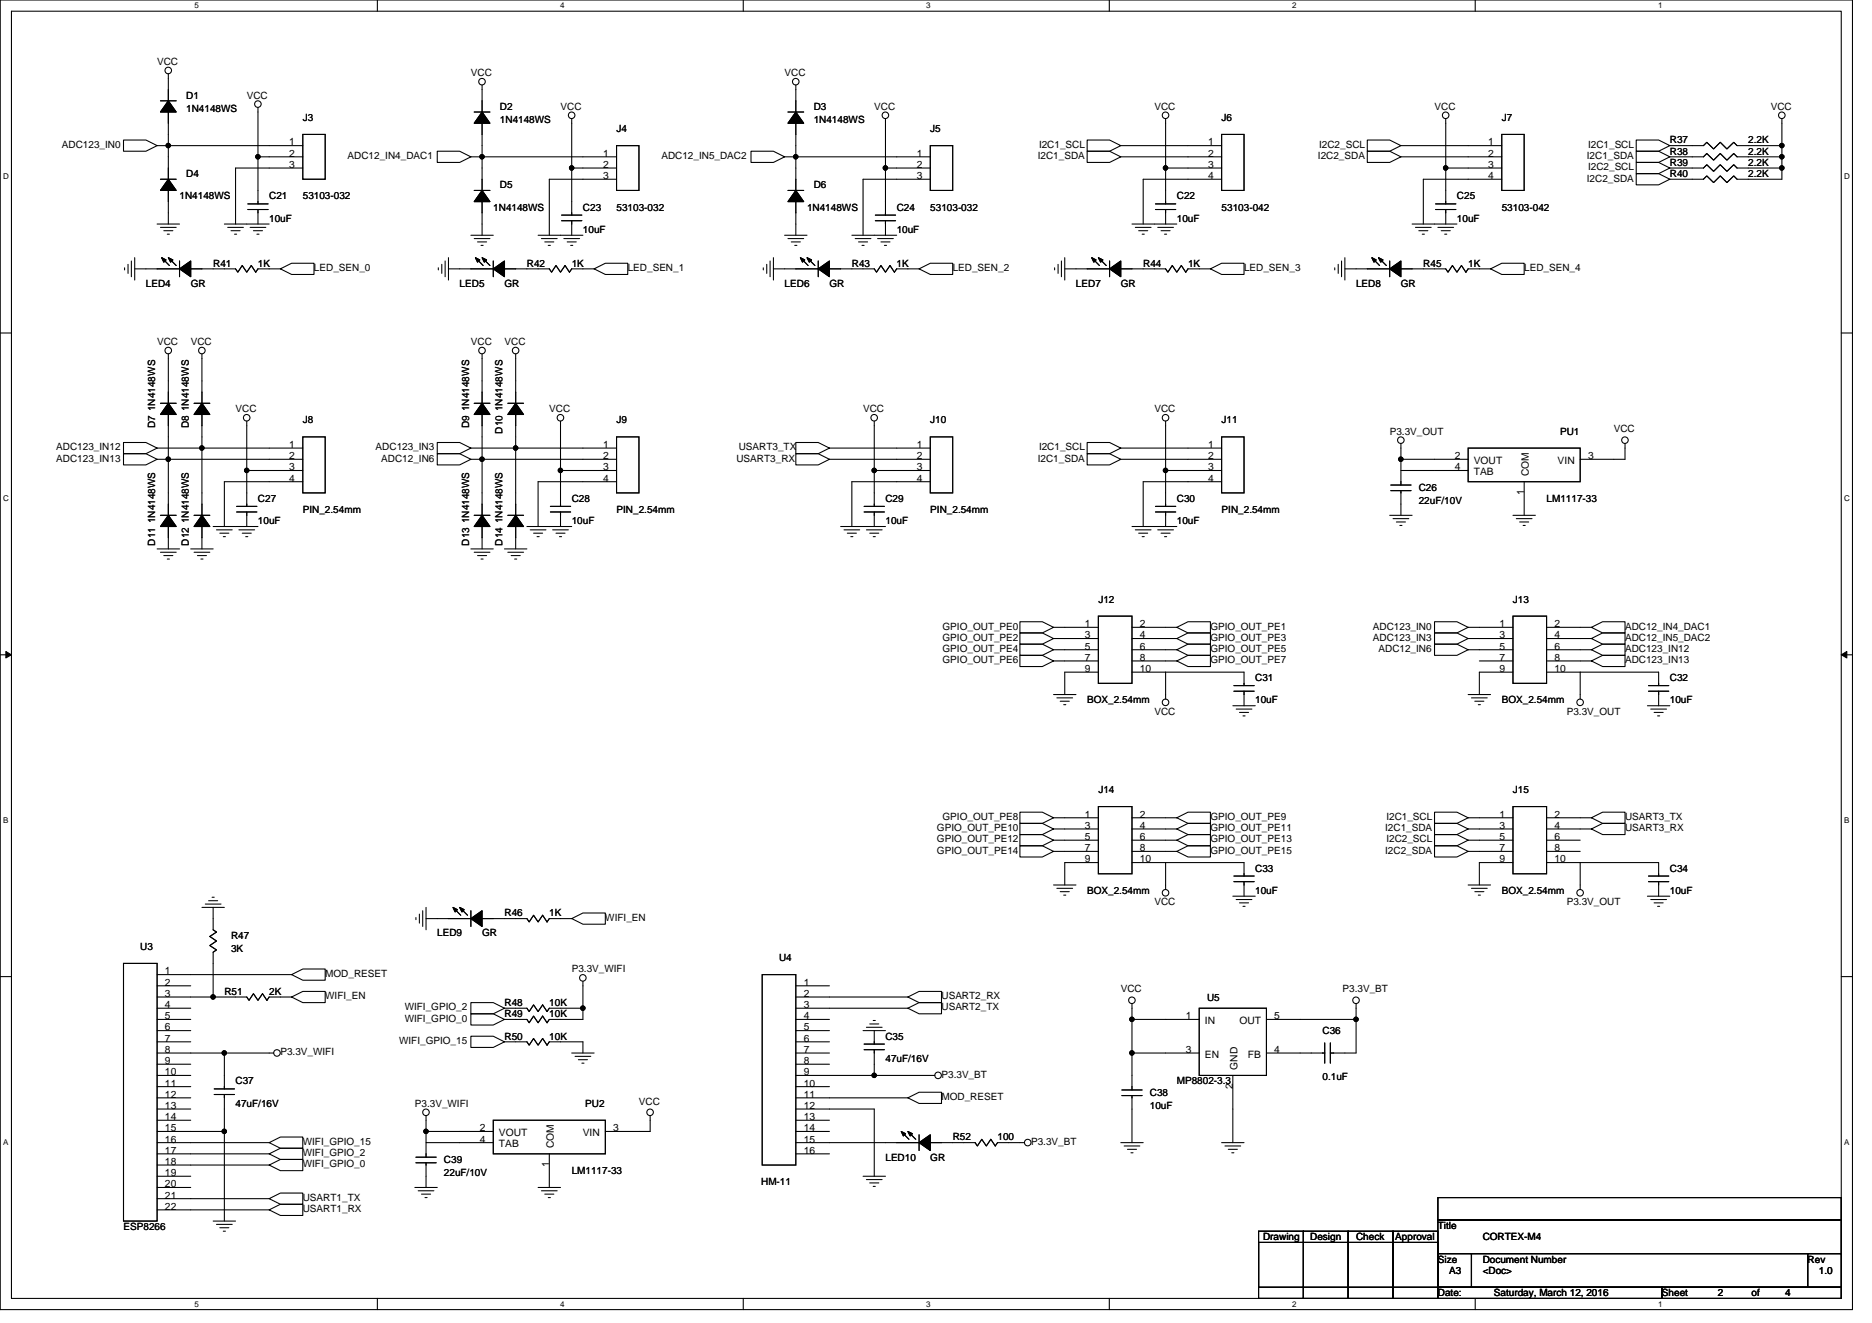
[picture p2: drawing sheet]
<svg xmlns="http://www.w3.org/2000/svg" width="297mm" height="210mm" viewBox="0 0 297 210" stroke-linecap="round" stroke-linejoin="round" font-family="sans-serif">
<path d="M0 0h293.9v207.9h-293.9zM1.8 1.8h290.4v204.3h-290.4z" fill="none" stroke="#000" stroke-width=".17"/>
<g fill="#fff">
<path d="M30.8 .2h.7v1.4h-.7z"/>
<path d="M30.8 206.3h.7v1.4h-.7z"/>
</g>
<path d="M59.9 0v1.8M59.9 206.1v1.8" fill="none" stroke="#000" stroke-width=".17"/>
<g fill="#fff">
<path d="M88.9 .2h.7v1.4h-.7z"/>
<path d="M88.9 206.3h.7v1.4h-.7z"/>
</g>
<path d="M117.9 0v1.8M117.9 206.1v1.8" fill="none" stroke="#000" stroke-width=".17"/>
<g fill="#fff">
<path d="M147 .2h.7v1.4h-.7z"/>
<path d="M147 206.3h.7v1.4h-.7z"/>
</g>
<path d="M176 0v1.8M176 206.1v1.8" fill="none" stroke="#000" stroke-width=".17"/>
<g fill="#fff">
<path d="M205 .2h.7v1.4h-.7z"/>
<path d="M205 206.3h.7v1.4h-.7z"/>
</g>
<path d="M234.1 0v1.8M234.1 206.1v1.8" fill="none" stroke="#000" stroke-width=".17"/>
<g fill="#fff">
<path d="M263.1 .2h.7v1.4h-.7z"/>
<path d="M263.1 206.3h.7v1.4h-.7z"/>
<path d="M.5 27.3h.9v1.4h-.9z"/>
<path d="M292.6 27.3h.9v1.4h-.9z"/>
<path d="M.5 78.4h.9v1.4h-.9z"/>
<path d="M292.6 78.4h.9v1.4h-.9z"/>
</g>
<path d="M0 52.9h1.8M292.2 52.9h1.7" fill="none" stroke="#000" stroke-width=".17"/>
<g fill="#fff">
<path d="M.5 129.5h.8v1.4h-.8z"/>
<path d="M292.6 129.5h.9v1.4h-.9z"/>
</g>
<path d="M0 103.9h1.8M292.2 103.9h1.7" fill="none" stroke="#000" stroke-width=".17"/>
<path d="M.9 103.4l.9 .5-.9 .5zM292.2 103.9l.8-.5v1z" fill="#000" stroke="#000" stroke-width=".16"/>
<g fill="#fff">
<path d="M.5 180.5h.8v1.4h-.8z"/>
<path d="M292.6 180.5h.9v1.4h-.9z"/>
</g>
<g fill="none" stroke="#000" stroke-width=".17">
<path d="M25.5 16h2.5M26.7 11.7v4.3M26.7 17.8v5.3M40.9 17.1v7.8M75.2 17.8h2.5M76.5 19.6v5.3M76.5 13.5v4.3M90.7 18.8v7.9h7.1M125 17.8h2.5M126.3 13.5v4.3M126.3 19.6v5.3M140.5 18.8v7.9"/>
<path d="M185 18.8v7.9M229.4 18.8v7.9M282.7 18.8v4.3M19.6 22.2h3.6l1.7 .9-1.7 .9h-3.6zM24.9 23.1h1.8M24.9 35.6h3.6M25.5 28.4h2.5M25.5 36.1h2.5M26 36.6h1.4M26.5 37.2h.4M26.7 23.1h21.3M26.7 23.1v5.3"/>
<path d="M26.7 30.2v5.4M35.6 35.6h7.1M36.1 36.1h2.5M36.7 36.6h1.4M37.2 37.2h.3M39.3 33.3h3.2M39.3 32.4h3.2M39.7 36.1h2.5M40.2 36.6h1.5M40.8 37.2h.3M40.9 24.9h7.1M40.9 24.9v7.5"/>
<path d="M40.9 33.3v2.3M48 21.3h3.6v7.1h-3.6zM48 26.7h-10.6v8.9M69.4 24h3.5l1.8 .9-1.8 .9h-3.5zM74.7 37.3h3.6M74.7 24.9h1.8M75.2 37.9h2.5M75.2 30.2h2.5M75.8 38.4h1.4M76.3 38.9h.4M76.5 32v5.3M76.5 24.9v5.3"/>
<path d="M85.4 37.3h7.1M85.9 37.9h2.5M86.4 38.4h1.5M87 38.9h.3M89.1 35h3.2M89.1 34.1h3.2M89.5 37.9h2.5M90 38.4h1.4M90.5 38.9h.4M90.7 26.7v7.4M90.7 35v2.3M97.8 23.1h3.6v7.1h-3.6z"/>
<path d="M97.8 24.9h-21.3M97.8 28.4h-10.6v8.9M119.2 24h3.5l1.8 .9-1.8 .9h-3.5zM124.5 37.3h3.6M124.5 24.9h1.8M125 37.9h2.5M125 30.2h2.5M125.6 38.4h1.4M126.1 38.9h.3M126.3 24.9h21.3M126.3 24.9v5.3M126.3 32v5.3"/>
<path d="M135.2 37.3h7.1M135.7 37.9h2.5M136.2 38.4h1.5M136.8 38.9h.3M138.9 35h3.2M138.9 34.1h3.2M139.3 37.9h2.4M139.8 38.4h1.4M140.3 38.9h.4M140.5 26.7v7.4M140.5 35v2.3M140.5 26.7h7.1"/>
<path d="M147.6 23.1h3.6v7.1h-3.6zM147.6 28.4h-10.7v8.9M172.5 22.2h3.6l1.7 .9-1.7 .9h-3.6zM172.5 24h3.6l1.7 .9-1.7 .9h-3.6zM177.8 23.1h16M177.8 24.9h16M179.6 35.6h7.1M180.1 36.1h2.5M180.7 36.6h1.4M181.2 37.2h.4M183.3 33.3h3.3M183.3 32.4h3.3"/>
<path d="M183.7 36.1h2.5M184.2 36.6h1.5M184.8 37.2h.3M185 26.7v5.7M185 33.3v2.3M193.8 21.3h3.6v8.9h-3.6zM193.8 28.4h-12.4v7.2M193.8 26.7h-8.8M217 24h3.5l1.8 .9-1.8 .9h-3.5zM217 22.2h3.5l1.8 .9-1.8 .9h-3.5zM222.3 23.1h16M222.3 24.9h16"/>
<path d="M224.1 35.6h7.1M224.6 36.1h2.5M225.1 36.6h1.5M225.7 37.2h.3M227.8 33.3h3.2M227.8 32.4h3.2M228.2 36.1h2.4M228.7 36.6h1.4M229.2 37.2h.4M229.4 26.7v5.7M229.4 26.7h8.9M229.4 33.3v2.3"/>
<path d="M238.3 21.3h3.5v8.9h-3.5zM238.3 28.4h-12.5v7.2M259.6 22.2h3.6l1.8 .9-1.8 .9h-3.6zM259.6 24h3.6l1.8 .9-1.8 .9h-3.6zM259.6 27.6h3.6l1.8 .8-1.8 .9h-3.6zM259.6 25.8h3.6l1.8 .9-1.8 .9h-3.6zM265 23.1h5.3l.5-.5 1.1 1 1.1-1 1 1 1.1-1 .5 .5h7.1M265 24.9h5.3l.5-.5 1.1 1 1.1-1 1 1 1.1-1 .5 .5h7.1M282.7 24.9v1.8M282.7 26.7h-7.1l-.5-.6-1.1 1.1-1-1.1-1.1 1.1-1.1-1.1-.5 .6h-5.3M282.7 26.7v1.7h-7.1l-.5-.5-1.1 1.1-1-1.1-1.1 1.1-1.1-1.1-.5 .5h-5.3M282.7 23.1v1.8"/>
<path d="M19.8 42.5v.3M20.3 42v1.4M20.8 41.4v2.5M21.4 40.9v3.6M21.4 42.7h7.1M25.8 41.1l1.1 1M26.7 56.2v7.8M26.9 41.1l1.1 1M28.5 41.4v2.5M32 56.2v7.8M44.5 42.7l1.8-.9h3.5v1.8h-3.5zM44.5 42.7h-3.6l-.3 .5-.7-1.1-.7 1.1-.8-1.1-.7 1.1-.3-.5h-7.1"/>
<path d="M69.6 42.5v.3M70.1 42v1.4M70.6 41.4v2.5M71.2 40.9v3.6M71.2 42.7h7.1M75.6 41.1l1.1 1M76.5 56.2v7.8M76.7 41.1l1 1M78.3 41.4v2.5M81.8 56.2v7.8M94.3 42.7l1.8-.9h3.5v1.8h-3.5zM94.3 42.7h-3.6l-.3 .5-.7-1.1-.8 1.1-.7-1.1-.7 1.1-.3-.5h-7.2"/>
<path d="M121.1 42.5v.3M121.7 42v1.4M122.2 41.4v2.5M122.7 40.9v3.6M127.2 41.1l1 1M128.2 41.1l1.1 1M129.8 42.7h-7.1M129.8 41.4v2.5M131.6 42.7h7.1l.4 .5 .7-1.1 .7 1.1 .7-1.1 .7 1.1 .4-.5h3.5M145.8 42.7l1.8-.9h3.6v1.8h-3.6zM167.3 42.5v.3M167.9 42v1.4"/>
<path d="M168.4 41.4v2.5M168.9 40.9v3.6M168.9 42.7h7.2M173.4 41.1l1.1 1M174.5 41.1l1 1M176.1 41.4v2.5M192.1 42.7l1.7-.9h3.6v1.8h-3.6zM192.1 42.7h-3.6l-.4 .5-.7-1.1-.7 1.1-.7-1.1-.7 1.1-.3-.5h-7.2M211.8 42.5v.3M212.3 42v1.4M212.9 41.4v2.5M213.4 40.9v3.5"/>
<path d="M213.4 42.7h7.1M217.8 41.1l1.1 1M218.9 41.1l1.1 1M220.5 41.4v2.5M236.5 42.7h-3.5l-.4 .5-.7-1.1-.7 1.1-.7-1.1-.7 1.1-.4-.5h-7.1M236.5 42.7l1.8-.9h3.5v1.8h-3.5zM19.6 70.2h3.6l1.7 .9-1.7 .9h-3.6zM19.6 72h3.6l1.7 .9-1.7 .9h-3.6zM24.9 72.9h1.8v8.9M24.9 71.1h7.1v10.7M25.5 64h2.5M26.7 65.8v7.1h21.3"/>
<path d="M30.8 64h2.5M32 65.8v5.3h16M39.2 66.8v7.9M39.2 74.7h8.8M39.2 74.7v5.7M48 69.3h3.6v8.9h-3.6zM48 76.5h-12.4v7.1M69.4 70.2h3.5l1.8 .9-1.8 .9h-3.5zM69.4 72h3.5l1.8 .9-1.8 .9h-3.5zM74.7 71.1h7.1M74.7 72.9h1.8v8.9M75.2 64h2.5"/>
<path d="M76.5 65.8v7.1h21.3M80.6 64h2.5M81.8 71.1v10.7M81.8 65.8v5.3M81.8 71.1h16M88.9 66.8v7.9M88.9 74.7v5.7M97.8 69.3h3.6v8.9h-3.6zM97.8 76.5h-12.4v7.1M97.8 74.7h-8.9M126.3 72h3.5l1.8 .9-1.8 .9h-3.5zM126.3 70.2h3.5l1.8 .9-1.8 .9h-3.5z"/>
<path d="M131.6 71.1h16M131.6 72.9h16M138.7 66.8v7.9M138.7 74.7v5.7M147.6 69.3h3.6v8.9h-3.6zM147.6 76.5h-12.4v7.1M147.6 74.7h-8.9M172.5 70.2h3.6l1.7 .9-1.7 .9h-3.6zM172.5 72h3.6l1.7 .9-1.7 .9h-3.6zM177.8 72.9h16M177.8 71.1h16M185 66.8v7.9"/>
<path d="M185 74.7v5.7M193.8 69.3h3.6v8.9h-3.6zM193.8 76.5h-12.4v7.1M193.8 74.7h-8.8M220.7 77h3.2M220.7 77.9h3.2M222.3 72.9v1.8h10.7M222.3 70.4v2.5M222.3 74.7v2.3M222.3 77.9v3.9M233 71.1h17.7v5.4h-17.7zM233 72.9h-10.7"/>
<path d="M241.8 76.5v5.3M257.8 70.4v2.5h-7.1M24.9 87.1h3.6M25.5 81.8h2.5M25.5 87.7h2.5M26 88.2h1.4M26.5 88.7h.4M26.7 83.6v3.5M30.3 87.1h3.5M30.8 81.8h2.5M30.8 87.7h2.5M31.3 88.2h1.5"/>
<path d="M31.9 88.7h.3M32 83.6v3.5M33.8 83.6h7.1M34.4 84.1h2.4M34.9 84.6h1.4M35.4 85.2h.4M37.5 81.3h3.3M37.5 80.4h3.3M37.9 84.1h2.5M38.4 84.6h1.5M39 85.2h.3M39.2 81.3v2.3"/>
<path d="M74.7 87.1h3.6M75.2 81.8h2.5M75.2 87.7h2.5M75.8 88.2h1.4M76.3 88.7h.4M76.5 83.6v3.5M80 87.1h3.6M80.6 81.8h2.5M80.6 87.7h2.5M81.1 88.2h1.4M81.7 88.7h.3M81.8 83.6v3.5"/>
<path d="M83.6 83.6h7.1M84.1 84.1h2.5M84.7 84.6h1.4M85.2 85.2h.4M87.3 81.3h3.2M87.3 80.4h3.2M87.7 84.1h2.5M88.2 84.6h1.5M88.8 85.2h.3M88.9 81.3v2.3M133.4 83.6h7.1M133.9 84.1h2.5"/>
<path d="M134.4 84.6h1.5M135 85.2h.3M137.1 81.3h3.2M137.1 80.4h3.2M137.5 84.1h2.5M138 84.6h1.4M138.6 85.2h.3M138.7 81.3v2.3M161.8 98.7h3.6l1.8 .9-1.8 .9h-3.6zM174.3 97.8h5.3v10.7h-5.3zM174.3 99.6h-7.1M179.6 83.6h7.1"/>
<path d="M179.6 99.6h7.1M180.1 84.1h2.5M180.7 84.6h1.4M181.2 85.2h.4M183.3 81.3h3.3M183.3 80.4h3.3M183.7 84.1h2.5M184.2 84.6h1.5M184.8 85.2h.3M185 81.3v2.3M186.7 99.6l1.8-.9h3.6v1.8h-3.6zM220.5 81.8h3.6"/>
<path d="M221 82.3h2.5M221.6 82.8h1.4M222.1 83.4h.4M227.6 98.7h3.6l1.8 .9-1.8 .9h-3.6zM240.1 97.8h5.3v10.7h-5.3zM240.1 99.6h-7.1M240.1 81.8h3.5M240.6 82.3h2.5M241.1 82.8h1.5M241.7 83.4h.3M245.4 99.6h7.1M252.5 99.6l1.8-.9h3.5v1.8h-3.5z"/>
<path d="M161.8 100.5h3.6l1.8 .8-1.8 .9h-3.6zM161.8 102.2h3.6l1.8 .9-1.8 .9h-3.6zM161.8 104h3.6l1.8 .9-1.8 .9h-3.6zM167.2 110.2h3.5M167.7 110.8h2.5M168.2 111.3h1.5M168.8 111.8h.3M174.3 106.7h-5.4v3.5M174.3 101.3h-7.1M174.3 103.1h-7.1M174.3 104.9h-7.1M179.6 101.3h7.1"/>
<path d="M179.6 103.1h7.1M179.6 104.9h7.1M179.6 106.7h5.4M185 106.7v4.3M185 106.7h12.4v2.1M186.7 101.3l1.8-.8h3.6v1.7h-3.6zM186.7 103.1l1.8-.9h3.6v1.8h-3.6zM186.7 104.9l1.8-.9h3.6v1.8h-3.6zM195.6 112h3.6M195.8 109.7h3.2M195.8 108.8h3.2M196.1 112.5h2.5"/>
<path d="M196.7 113.1h1.4M197.2 113.6h.4M197.4 109.7v2.3M227.6 100.5h3.6l1.8 .8-1.8 .9h-3.6zM227.6 102.2h3.6l1.8 .9-1.8 .9h-3.6zM233 110.2h3.5M233.5 110.8h2.5M234 111.3h1.5M234.6 111.8h.3M234.7 104.9h5.4M240.1 103.1h-7.1M240.1 106.7h-5.4v3.5"/>
<path d="M240.1 101.3h-7.1M245.4 101.3h7.1M245.4 103.1h7.1M245.4 104.9h7.1M245.4 106.7h5.3M250.7 106.7v4.3M250.7 106.7h12.5v2.1M252.5 103.1l1.8-.9h3.5v1.8h-3.5zM252.5 104.9l1.8-.9h3.5v1.8h-3.5zM252.5 101.3l1.8-.8h3.5v1.7h-3.5zM261.4 112h3.6M261.6 109.7h3.2"/>
<path d="M261.6 108.8h3.2M261.9 112.5h2.5M262.5 113.1h1.4M263 113.6h.4M263.2 109.7v2.3M161.8 128.9h3.6l1.8 .9-1.8 .9h-3.6zM161.8 130.7h3.6l1.8 .9-1.8 .9h-3.6zM161.8 132.5h3.6l1.8 .8-1.8 .9h-3.6zM161.8 134.2h3.6l1.8 .9-1.8 .9h-3.6zM174.3 128h5.3v10.7h-5.3zM174.3 133.3l-7.1 .1M174.3 135.1h-7.1"/>
<path d="M174.3 136.9h-5.4v3.6M174.3 129.8h-7.1M174.3 131.6h-7.1M179.6 129.8h7.1M179.6 131.6h7.1M179.6 133.3l7.1 .1M179.6 135.1h7.1M179.6 136.9h5.4M185 136.9v4.3M185 136.9h12.4v2.1M186.7 135.1l1.8-.9h3.6v1.8h-3.6zM186.7 129.8l1.8-.9h3.6v1.8h-3.6z"/>
<path d="M186.7 131.6l1.8-.9h3.6v1.8h-3.6zM186.7 133.3l1.8-.8h3.6v1.7h-3.6zM195.8 139.9h3.2M195.8 139h3.2M197.4 139.9v2.3M227.6 134.2h3.6l1.8 .9-1.8 .9h-3.6zM227.6 132.5h3.6l1.8 .8-1.8 .9h-3.6zM227.6 128.9h3.6l1.8 .9-1.8 .9h-3.6zM227.6 130.7h3.6l1.8 .9-1.8 .9h-3.6zM240.1 128h5.3v10.7h-5.3zM240.1 133.3l-7.1 .1M240.1 135.1h-7.1"/>
<path d="M240.1 136.9h-5.4v3.6M240.1 129.8h-7.1M240.1 131.6h-7.1M245.4 129.8h7.1M245.4 131.6h7.1M245.4 133.3h5.3M245.4 135.1h5.3M245.4 136.9h5.3M250.7 136.9v4.3M250.7 136.9h12.5v2.1M252.5 131.6l1.8-.9h3.5v1.8h-3.5zM252.5 129.8l1.8-.9h3.5v1.8h-3.5z"/>
<path d="M261.6 139.9h3.2M261.6 139h3.2M263.2 139.9v2.3M0 155h1.8M19.6 152.9h5.3v40.9h-5.3zM24.9 154.7h21.4M24.9 158.2h8.9M24.9 156.5h5.4M32 144h3.6M32.6 143.5h2.5M33.1 143h1.4M33.7 142.4h.3"/>
<path d="M33.8 144v3.6l.6 .3-1.1 .7 1.1 .8-1.1 .7 1.1 .7-.6 .3v7.1M33.8 158.2h5.4l.3 .6 .7-1.1 .7 1.1 .8-1.1 .7 1.1 .3-.6h3.6M46.3 154.7l1.7-.9h3.6v1.8h-3.6zM46.3 158.2l1.7-.8h3.6v1.7h-3.6zM66 145.6v.4M66.5 145.1v1.4M67.1 144.5v2.5M67.6 145.8h7.1M67.6 144v3.6M72 144.2l1.1 1.1M73.1 144.2l1.1 1.1M74.7 159.1h3.6l1.7 .9-1.7 .9h-3.6z"/>
<path d="M74.7 144.5v2.5M76.5 145.8h7.1l.4 .5 .7-1 .7 1 .7-1 .7 1 .4-.5h3.5M90.7 145.8l1.8-.9h3.6v1.8h-3.6zM92.5 155.7v4.3M120.9 154.7h5.4v30.2h-5.4zM126.3 156.5h5.3M144.1 158.2h-17.8M144.1 158.2l1.7-.8h3.6v1.7h-3.6zM167.2 140.5h3.5M167.7 141h2.5M168.2 141.5h1.5M168.8 142.1h.3"/>
<path d="M179.6 159.3v2.5M195.6 142.2h3.6M196.1 142.8h2.5M196.7 143.3h1.4M197.2 143.8h.4M215.2 159.3v2.5M233 140.5h3.5M233.5 141h2.5M234 141.5h1.5M234.6 142.1h.3M261.4 142.2h3.6M261.9 142.8h2.5"/>
<path d="M262.5 143.3h1.4M263 143.8h.4M292.2 155h1.7M24.9 179.6h10.7M24.9 167.1h10.7v5.7M24.9 160h5.4M24.9 161.8h5.4M24.9 163.6h5.4M24.9 165.4h5.4M24.9 168.9h5.4M24.9 170.7h5.4M24.9 172.5h5.4"/>
<path d="M24.9 174.2h5.4M24.9 176h5.4M24.9 177.8h5.4M34 173.7h3.2M34 172.8h3.2M35.6 179.6v14.2M35.6 173.7v5.9M43.4 167.1h-7.8M67.6 179.6h10.7M67.6 179.6v1.8h10.7M67.6 177.1v2.5M74.7 164.5h3.6l1.7 .9-1.7 .8h-3.6z"/>
<path d="M74.7 160.9h3.6l1.7 .9-1.7 .9h-3.6zM78.3 177.8h17.8v5.3h-17.8zM80 160h3.6l.4 .5 .7-1 .7 1 .7-1 .7 1 .4-.5h5.3M80 165.4h3.6l.4 .5 .7-1.1 .7 1.1 .7-1.1 .7 1.1 .4-.5h5.3v1.7M90.7 167.1h3.6M91.2 167.7h2.5M91.8 168.2h1.4M92.3 168.7h.4M92.5 160v1.8h-5.3l-.4 .5-.7-1-.7 1-.7-1-.7 1-.4-.5h-3.6M103.2 177.1v2.5h-7.1M126.3 176h12.4v10.7M126.3 170.7h12.4"/>
<path d="M126.3 179.6h5.3M126.3 161.8h5.3M126.3 163.6h5.3M126.3 165.4h5.3M126.3 167.1h5.3M126.3 168.9h5.3M126.3 172.5h5.3M126.3 177.8h5.3M136.9 163.6h3.6M137.1 166.6h3.2M137.1 165.7h3.2M137.5 163h2.5"/>
<path d="M138 162.5h1.4M138.6 162h.3M138.7 166.6v4.1M138.7 163.6v2.1M138.7 170.7h9.6M143.2 179.7l1 1.1M144.1 174.2h-17.8M144.1 160h-17.8M144.1 160l1.7-.9h3.6v1.8h-3.6zM144.1 174.2l1.7-.8h3.6v1.7h-3.6zM144.2 179.7l1.1 1.1M178 173h3.2"/>
<path d="M178 173.9h3.2M179.6 161.8h10.7M179.6 167.1h10.7M179.6 173.9v7.5M179.6 167.1v5.9M179.6 161.8v5.3M190.3 160h10.7v10.7h-10.7zM195.6 170.7v10.7M201 161.8h14.2M201 167.1h9.2M210.2 165.5v3.2M211.1 165.5v3.2"/>
<path d="M215.2 161.8v5.3h-4.1M24.9 190.2h17.8M24.9 192h17.8M24.9 181.4h17.8M24.9 183.1h17.8M24.9 184.9h17.8M24.9 186.7h5.4M24.9 188.5h5.4M33.8 193.8h3.6M34.4 194.3h2.4M34.9 194.9h1.4M35.4 195.4h.4"/>
<path d="M42.7 190.2l1.8-.8h3.5v1.7h-3.5zM42.7 192l1.8-.9h3.5v1.8h-3.5zM42.7 181.4l1.8-.9h3.5v1.7h-3.5zM42.7 183.1l1.8-.9h3.5v1.8h-3.5zM42.7 184.9l1.8-.9h3.5v1.8h-3.5zM65.8 188.5h3.6M66 183.7h3.2M66 184.6h3.2M66.4 189h2.5M66.9 189.5h1.4M67.4 190.1h.4M67.6 184.6v3.9"/>
<path d="M67.6 181.4v2.3M85.4 188.5h3.5M85.9 189h2.5M86.4 189.5h1.5M87 190.1h.3M87.2 183.1v5.4M126.3 183.1h5.3M136.9 186.7h3.6M137.5 187.2h2.5M138 187.7h1.4M138.6 188.3h.3M145.8 181.4h-19.5"/>
<path d="M145.8 180.1v2.5M147.6 181.4h7.1l.4 .5 .7-1.1 .7 1.1 .7-1.1 .7 1.1 .4-.5h4.3M177.8 181.4h3.6M178.4 181.9h2.5M178.9 182.4h1.4M179.4 183h.4M193.8 181.4h3.6M194.4 181.9h2.5M194.9 182.4h1.4M195.4 183h.4M199.7 195.4h7.1v10.7h-7.1zM199.7 197.2h28.5v7.1h-28.5z"/>
<path d="M206.8 195.4h7.1v10.7h-7.1zM213.9 195.4h7.1v10.7h-7.1zM221 195.4h7.2v10.7h-7.2zM228.2 190.1h64v3.5h-64zM228.2 193.6h64v5.4h-64zM228.2 199h5.3v5.3h-5.3zM233.5 199h53.3v5.3h-53.3zM286.8 199h5.4v5.3h-5.4zM228.2 204.3h35.5v1.8h-35.5zM263.7 204.3h28.5v1.8h-28.5z"/>
<circle cx="26.7" cy="11.2" r=".52"/>
<circle cx="40.9" cy="16.5" r=".52"/>
<circle cx="76.5" cy="13" r=".52"/>
<circle cx="90.7" cy="18.3" r=".52"/>
<circle cx="126.3" cy="13" r=".52"/>
<circle cx="140.5" cy="18.3" r=".52"/>
<circle cx="184.9" cy="18.3" r=".52"/>
<circle cx="229.4" cy="18.3" r=".52"/>
<circle cx="282.7" cy="18.3" r=".52"/>
<circle cx="26.7" cy="55.6" r=".52"/>
<circle cx="32" cy="55.6" r=".52"/>
<circle cx="76.5" cy="55.6" r=".52"/>
<circle cx="81.8" cy="55.6" r=".52"/>
<circle cx="39.1" cy="66.3" r=".52"/>
<circle cx="88.9" cy="66.3" r=".52"/>
<circle cx="138.7" cy="66.3" r=".52"/>
<circle cx="184.9" cy="66.3" r=".52"/>
<circle cx="222.3" cy="69.9" r=".52"/>
<circle cx="257.8" cy="69.9" r=".52"/>
<circle cx="184.9" cy="111.5" r=".52"/>
<circle cx="250.7" cy="111.5" r=".52"/>
<circle cx="92.5" cy="155.2" r=".52"/>
<circle cx="179.6" cy="158.8" r=".52"/>
<circle cx="184.9" cy="141.7" r=".52"/>
<circle cx="215.2" cy="158.8" r=".52"/>
<circle cx="250.7" cy="141.7" r=".52"/>
<circle cx="43.9" cy="167.1" r=".52"/>
<circle cx="67.6" cy="176.5" r=".52"/>
<circle cx="103.1" cy="176.5" r=".52"/>
<circle cx="148.8" cy="170.7" r=".52"/>
<circle cx="163.1" cy="181.3" r=".52"/>
</g>
<g fill="#000" stroke="#000" stroke-width=".17">
<path d="M26.7 16l1.3 1.8h-2.5z" fill-rule="evenodd"/>
<path d="M26.7 16l1.3 1.8h-2.5z" fill-rule="evenodd"/>
<path d="M76.5 17.8l1.2 1.8h-2.5z" fill-rule="evenodd"/>
<path d="M76.5 17.8l1.2 1.8h-2.5z" fill-rule="evenodd"/>
<path d="M126.3 17.8l1.2 1.8h-2.5z" fill-rule="evenodd"/>
<path d="M126.3 17.8l1.2 1.8h-2.5z" fill-rule="evenodd"/>
<path d="M26.7 28.4l1.3 1.8h-2.5z" fill-rule="evenodd"/>
<path d="M26.7 28.4l1.3 1.8h-2.5z" fill-rule="evenodd"/>
<path d="M76.5 30.2l1.2 1.8h-2.5z" fill-rule="evenodd"/>
<path d="M76.5 30.2l1.2 1.8h-2.5z" fill-rule="evenodd"/>
<path d="M126.3 30.2l1.2 1.8h-2.5z" fill-rule="evenodd"/>
<path d="M126.3 30.2l1.2 1.8h-2.5z" fill-rule="evenodd"/>
<path d="M25.7 40.9l.6 .4-.3 .3z" fill-rule="evenodd"/>
<path d="M25.7 40.9l.6 .4-.3 .3z" fill-rule="evenodd"/>
<path d="M26.7 40.9l.7 .4-.3 .3z" fill-rule="evenodd"/>
<path d="M26.7 40.9l.7 .4-.3 .3z" fill-rule="evenodd"/>
<path d="M28.5 42.7l1.8-1.3v2.5z" fill-rule="evenodd"/>
<path d="M28.5 42.7l1.8-1.3v2.5z" fill-rule="evenodd"/>
<path d="M75.4 40.9l.7 .4-.3 .3z" fill-rule="evenodd"/>
<path d="M75.4 40.9l.7 .4-.3 .3z" fill-rule="evenodd"/>
<path d="M76.5 40.9l.7 .4-.3 .3z" fill-rule="evenodd"/>
<path d="M76.5 40.9l.7 .4-.3 .3z" fill-rule="evenodd"/>
<path d="M78.3 42.7l1.7-1.3v2.5z" fill-rule="evenodd"/>
<path d="M78.3 42.7l1.7-1.3v2.5z" fill-rule="evenodd"/>
<path d="M127 40.9l.7 .4-.4 .3z" fill-rule="evenodd"/>
<path d="M127 40.9l.7 .4-.4 .3z" fill-rule="evenodd"/>
<path d="M128.1 40.9l.7 .4-.4 .3z" fill-rule="evenodd"/>
<path d="M128.1 40.9l.7 .4-.4 .3z" fill-rule="evenodd"/>
<path d="M129.8 42.7l1.8-1.3v2.5z" fill-rule="evenodd"/>
<path d="M129.8 42.7l1.8-1.3v2.5z" fill-rule="evenodd"/>
<path d="M173.2 40.9l.7 .4-.3 .3z" fill-rule="evenodd"/>
<path d="M173.2 40.9l.7 .4-.3 .3z" fill-rule="evenodd"/>
<path d="M174.3 40.9l.7 .4-.4 .3z" fill-rule="evenodd"/>
<path d="M174.3 40.9l.7 .4-.4 .3z" fill-rule="evenodd"/>
<path d="M176.1 42.7l1.7-1.3v2.5z" fill-rule="evenodd"/>
<path d="M176.1 42.7l1.7-1.3v2.5z" fill-rule="evenodd"/>
<path d="M217.7 40.9l.7 .4-.4 .3z" fill-rule="evenodd"/>
<path d="M217.7 40.9l.7 .4-.4 .3z" fill-rule="evenodd"/>
<path d="M218.7 40.9l.8 .4-.4 .3z" fill-rule="evenodd"/>
<path d="M218.7 40.9l.8 .4-.4 .3z" fill-rule="evenodd"/>
<path d="M220.5 42.7l1.8-1.3v2.5z" fill-rule="evenodd"/>
<path d="M220.5 42.7l1.8-1.3v2.5z" fill-rule="evenodd"/>
<path d="M26.7 64l1.3 1.8h-2.5z" fill-rule="evenodd"/>
<path d="M26.7 64l1.3 1.8h-2.5z" fill-rule="evenodd"/>
<path d="M32 64l1.3 1.8h-2.5z" fill-rule="evenodd"/>
<path d="M32 64l1.3 1.8h-2.5z" fill-rule="evenodd"/>
<path d="M76.5 64l1.2 1.8h-2.5z" fill-rule="evenodd"/>
<path d="M76.5 64l1.2 1.8h-2.5z" fill-rule="evenodd"/>
<path d="M81.8 64l1.3 1.8h-2.5z" fill-rule="evenodd"/>
<path d="M81.8 64l1.3 1.8h-2.5z" fill-rule="evenodd"/>
<path d="M26.7 81.8l1.3 1.8h-2.5z" fill-rule="evenodd"/>
<path d="M26.7 81.8l1.3 1.8h-2.5z" fill-rule="evenodd"/>
<path d="M32 81.8l1.3 1.8h-2.5z" fill-rule="evenodd"/>
<path d="M32 81.8l1.3 1.8h-2.5z" fill-rule="evenodd"/>
<path d="M76.5 81.8l1.2 1.8h-2.5z" fill-rule="evenodd"/>
<path d="M76.5 81.8l1.2 1.8h-2.5z" fill-rule="evenodd"/>
<path d="M81.8 81.8l1.3 1.8h-2.5z" fill-rule="evenodd"/>
<path d="M81.8 81.8l1.3 1.8h-2.5z" fill-rule="evenodd"/>
<path d="M71.9 144l.7 .4-.4 .3z" fill-rule="evenodd"/>
<path d="M71.9 144l.7 .4-.4 .3z" fill-rule="evenodd"/>
<path d="M72.9 144l.8 .4-.4 .3z" fill-rule="evenodd"/>
<path d="M72.9 144l.8 .4-.4 .3z" fill-rule="evenodd"/>
<path d="M74.7 145.8l1.8-1.3v2.5z" fill-rule="evenodd"/>
<path d="M74.7 145.8l1.8-1.3v2.5z" fill-rule="evenodd"/>
<path d="M143 179.6l.7 .3-.4 .4z" fill-rule="evenodd"/>
<path d="M143 179.6l.7 .3-.4 .4z" fill-rule="evenodd"/>
<path d="M144.1 179.6l.7 .3-.4 .4z" fill-rule="evenodd"/>
<path d="M144.1 179.6l.7 .3-.4 .4z" fill-rule="evenodd"/>
<path d="M145.8 181.4l1.8-1.3v2.5z" fill-rule="evenodd"/>
<path d="M145.8 181.4l1.8-1.3v2.5z" fill-rule="evenodd"/>
<circle cx="26.7" cy="23.1" r=".35"/>
<circle cx="40.9" cy="24.9" r=".35"/>
<circle cx="76.5" cy="24.9" r=".35"/>
<circle cx="90.7" cy="26.7" r=".35"/>
<circle cx="126.3" cy="24.9" r=".35"/>
<circle cx="140.5" cy="26.7" r=".35"/>
<circle cx="184.9" cy="26.7" r=".35"/>
<circle cx="229.4" cy="26.7" r=".35"/>
<circle cx="282.7" cy="24.9" r=".35"/>
<circle cx="282.7" cy="26.7" r=".35"/>
<circle cx="282.7" cy="23.1" r=".35"/>
<circle cx="26.7" cy="72.9" r=".35"/>
<circle cx="32" cy="71.1" r=".35"/>
<circle cx="39.1" cy="74.7" r=".35"/>
<circle cx="76.5" cy="72.9" r=".35"/>
<circle cx="81.8" cy="71.1" r=".35"/>
<circle cx="88.9" cy="74.7" r=".35"/>
<circle cx="138.7" cy="74.7" r=".35"/>
<circle cx="184.9" cy="74.7" r=".35"/>
<circle cx="222.3" cy="72.9" r=".35"/>
<circle cx="33.8" cy="158.2" r=".35"/>
<circle cx="35.6" cy="179.6" r=".35"/>
<circle cx="35.6" cy="167.1" r=".35"/>
<circle cx="67.6" cy="179.6" r=".35"/>
<circle cx="92.5" cy="160" r=".35"/>
<circle cx="138.7" cy="170.7" r=".35"/>
<circle cx="179.6" cy="161.8" r=".35"/>
<circle cx="179.6" cy="167.1" r=".35"/>
<circle cx="215.2" cy="161.8" r=".35"/>
</g>
<g font-size="1.6">
<text x="24.9" y="10.3">VCC</text>
<text x="29.5" y="15.6">D1</text>
<text x="29.5" y="17.8">1N4148WS</text>
<text x="39.2" y="15.6">VCC</text>
<text x="74.7" y="12.1">VCC</text>
<text x="79.3" y="17.4">D2</text>
<text x="88.9" y="17.4">VCC</text>
<text x="124.5" y="12.1">VCC</text>
<text x="129.1" y="17.4">D3</text>
<text x="138.7" y="17.4">VCC</text>
<text x="183.2" y="17.4">VCC</text>
<text x="227.6" y="17.4">VCC</text>
<text x="281" y="17.4">VCC</text>
<text x="9.8" y="23.5">ADC123_IN0</text>
<text x="45.9" y="23.1">1</text>
<text x="48" y="19.2">J3</text>
<text x="79.3" y="19.6">1N4148WS</text>
<text x="97.8" y="21">J4</text>
<text x="129.1" y="19.6">1N4148WS</text>
<text x="147.6" y="21">J5</text>
<text x="164.9" y="23.5">I2C1_SCL</text>
<text x="191.7" y="23.1">1</text>
<text x="193.8" y="19.2">J6</text>
<text x="209.3" y="23.5">I2C2_SCL</text>
<text x="236.2" y="23.1">1</text>
<text x="238.3" y="19.2">J7</text>
<text x="252" y="23.5">I2C1_SCL</text>
<text x="265" y="22.8">R37</text>
<text x="277.4" y="22.8">2.2K</text>
<text x="29.5" y="28.1">D4</text>
<text x="45.9" y="24.9">2</text>
<text x="45.9" y="26.6">3</text>
<text x="55.2" y="25.3">ADC12_IN4_DAC1</text>
<text x="79.3" y="29.9">D5</text>
<text x="95.7" y="24.9">1</text>
<text x="95.7" y="26.6">2</text>
<text x="95.7" y="28.4">3</text>
<text x="104.9" y="25.3">ADC12_IN5_DAC2</text>
<text x="129.1" y="29.9">D6</text>
<text x="145.5" y="24.9">1</text>
<text x="145.5" y="26.6">2</text>
<text x="145.5" y="28.4">3</text>
<text x="164.7" y="25.3">I2C1_SDA</text>
<text x="191.7" y="24.9">2</text>
<text x="191.7" y="26.6">3</text>
<text x="191.7" y="28.4">4</text>
<text x="209.1" y="25.3">I2C2_SDA</text>
<text x="236.2" y="24.9">2</text>
<text x="236.2" y="26.6">3</text>
<text x="236.2" y="28.4">4</text>
<text x="251.8" y="25.3">I2C1_SDA</text>
<text x="251.8" y="28.8">I2C2_SDA</text>
<text x="252" y="27">I2C2_SCL</text>
<text x="265" y="28.1">R40</text>
<text x="265" y="26.3">R39</text>
<text x="265" y="24.5">R38</text>
<text x="277.4" y="28.1">2.2K</text>
<text x="277.4" y="26.3">2.2K</text>
<text x="277.4" y="24.5">2.2K</text>
<text x="28.5" y="31.6">1N4148WS</text>
<text x="42.7" y="31.6">C21</text>
<text x="42.7" y="35.2">10uF</text>
<text x="48" y="31.6">53103-032</text>
<text x="78.3" y="33.4">1N4148WS</text>
<text x="92.5" y="33.4">C23</text>
<text x="97.8" y="33.4">53103-032</text>
<text x="128.1" y="33.4">1N4148WS</text>
<text x="142.3" y="33.4">C24</text>
<text x="147.6" y="33.4">53103-032</text>
<text x="186.7" y="31.6">C22</text>
<text x="186.7" y="35.2">10uF</text>
<text x="193.8" y="33.4">53103-042</text>
<text x="231.2" y="31.6">C25</text>
<text x="231.2" y="35.2">10uF</text>
<text x="238.3" y="33.4">53103-042</text>
<text x="92.5" y="37">10uF</text>
<text x="142.3" y="37">10uF</text>
<text x="23.2" y="45.5">LED4</text>
<text x="30.3" y="45.5">GR</text>
<text x="33.8" y="42.3">R41</text>
<text x="40.9" y="42.3">1K</text>
<text x="49.8" y="43">LED_SEN_0</text>
<text x="72.9" y="45.5">LED5</text>
<text x="80" y="45.5">GR</text>
<text x="83.6" y="42.3">R42</text>
<text x="90.7" y="42.3">1K</text>
<text x="99.6" y="43">LED_SEN_1</text>
<text x="124.5" y="45.5">LED6</text>
<text x="131.6" y="45.5">GR</text>
<text x="135.2" y="42.3">R43</text>
<text x="142.3" y="42.3">1K</text>
<text x="151.2" y="43">LED_SEN_2</text>
<text x="170.7" y="45.5">LED7</text>
<text x="177.8" y="45.5">GR</text>
<text x="181.4" y="42.3">R44</text>
<text x="188.5" y="42.3">1K</text>
<text x="197.4" y="43">LED_SEN_3</text>
<text x="215.2" y="45.5">LED8</text>
<text x="222.3" y="45.5">GR</text>
<text x="225.8" y="42.3">R45</text>
<text x="233" y="42.3">1K</text>
<text x="241.8" y="43">LED_SEN_4</text>
<text x="24.9" y="54.8">VCC</text>
<text x="30.3" y="54.8">VCC</text>
<text x="74.7" y="54.8">VCC</text>
<text x="80" y="54.8">VCC</text>
<text x="37.4" y="65.4">VCC</text>
<text x="87.2" y="65.4">VCC</text>
<text x="136.9" y="65.4">VCC</text>
<text x="183.2" y="65.4">VCC</text>
<text x="8.9" y="71.5">ADC123_IN12</text>
<text x="24.6" y="67.9" transform="rotate(-90 24.6 67.9)">D7 1N4148WS</text>
<text x="30" y="67.9" transform="rotate(-90 30 67.9)">D8 1N4148WS</text>
<text x="45.9" y="71.1">1</text>
<text x="48" y="67.2">J8</text>
<text x="59.6" y="71.5">ADC123_IN3</text>
<text x="74.4" y="67.9" transform="rotate(-90 74.4 67.9)">D9 1N4148WS</text>
<text x="79.8" y="68.8" transform="rotate(-90 79.8 68.8)">D10 1N4148WS</text>
<text x="95.7" y="71.1">1</text>
<text x="97.8" y="67.2">J9</text>
<text x="117.2" y="71.5">USART3_TX</text>
<text x="145.5" y="71.1">1</text>
<text x="147.6" y="67.2">J10</text>
<text x="164.9" y="71.5">I2C1_SCL</text>
<text x="191.7" y="71.1">1</text>
<text x="193.8" y="67.2">J11</text>
<text x="220.5" y="69">P3.3V_OUT</text>
<text x="247.5" y="69">PU1</text>
<text x="256.1" y="68.6">VCC</text>
<text x="8.9" y="73.3">ADC123_IN13</text>
<text x="45.9" y="72.9">2</text>
<text x="45.9" y="74.7">3</text>
<text x="45.9" y="76.4">4</text>
<text x="60.5" y="73.3">ADC12_IN6</text>
<text x="95.7" y="72.9">2</text>
<text x="95.7" y="74.7">3</text>
<text x="95.7" y="76.4">4</text>
<text x="116.9" y="73.3">USART3_RX</text>
<text x="145.5" y="72.9">2</text>
<text x="145.5" y="74.7">3</text>
<text x="145.5" y="76.4">4</text>
<text x="164.7" y="73.3">I2C1_SDA</text>
<text x="191.7" y="72.9">2</text>
<text x="191.7" y="74.7">3</text>
<text x="191.7" y="76.4">4</text>
<text x="225.1" y="77.9">C26</text>
<text x="230.8" y="72.9">2</text>
<text x="230.8" y="74.7">4</text>
<text x="233.8" y="73.6">VOUT</text>
<text x="233.8" y="75.4">TAB</text>
<text x="242.6" y="75.6" transform="rotate(-90 242.6 75.6)">COM</text>
<text x="247.2" y="73.6">VIN</text>
<text x="252" y="72.9">3</text>
<text x="40.9" y="79.7">C27</text>
<text x="40.9" y="83.2">10uF</text>
<text x="48" y="81.4">PIN_2.54mm</text>
<text x="90.7" y="79.7">C28</text>
<text x="90.7" y="83.2">10uF</text>
<text x="97.8" y="81.4">PIN_2.54mm</text>
<text x="140.5" y="79.7">C29</text>
<text x="140.5" y="83.2">10uF</text>
<text x="147.6" y="81.4">PIN_2.54mm</text>
<text x="186.7" y="79.7">C30</text>
<text x="186.7" y="83.2">10uF</text>
<text x="193.8" y="81.4">PIN_2.54mm</text>
<text x="225.1" y="80">22uF/10V</text>
<text x="241.8" y="78.6" transform="rotate(-90 241.8 78.6)">1</text>
<text x="245.4" y="79.7">LM1117-33</text>
<text x="24.6" y="86.6" transform="rotate(-90 24.6 86.6)">D11 1N4148WS</text>
<text x="30" y="86.6" transform="rotate(-90 30 86.6)">D12 1N4148WS</text>
<text x="74.4" y="86.6" transform="rotate(-90 74.4 86.6)">D13 1N4148WS</text>
<text x="79.8" y="86.6" transform="rotate(-90 79.8 86.6)">D14 1N4148WS</text>
<text x="174.3" y="95.7">J12</text>
<text x="240.1" y="95.7">J13</text>
<text x="149.6" y="99.9">GPIO_OUT_PE0</text>
<text x="149.6" y="101.7">GPIO_OUT_PE2</text>
<text x="172.1" y="99.5">1</text>
<text x="172.1" y="101.3">3</text>
<text x="180.9" y="99.5">2</text>
<text x="180.9" y="101.3">4</text>
<text x="192.1" y="99.9">GPIO_OUT_PE1</text>
<text x="192.1" y="101.7">GPIO_OUT_PE3</text>
<text x="217.8" y="99.9">ADC123_IN0</text>
<text x="217.8" y="101.7">ADC123_IN3</text>
<text x="237.9" y="99.5">1</text>
<text x="237.9" y="101.3">3</text>
<text x="246.7" y="99.5">2</text>
<text x="246.7" y="101.3">4</text>
<text x="257.8" y="99.9">ADC12_IN4_DAC1</text>
<text x="257.8" y="101.7">ADC12_IN5_DAC2</text>
<text x="149.6" y="103.5">GPIO_OUT_PE4</text>
<text x="149.6" y="105.3">GPIO_OUT_PE6</text>
<text x="172.1" y="103.1">5</text>
<text x="172.1" y="104.9">7</text>
<text x="172.1" y="106.7">9</text>
<text x="180.9" y="103.1">6</text>
<text x="180.9" y="104.9">8</text>
<text x="180.9" y="106.7">10</text>
<text x="192.1" y="103.5">GPIO_OUT_PE5</text>
<text x="192.1" y="105.3">GPIO_OUT_PE7</text>
<text x="218.7" y="103.5">ADC12_IN6</text>
<text x="237.9" y="103.1">5</text>
<text x="237.9" y="104.9">7</text>
<text x="237.9" y="106.7">9</text>
<text x="246.7" y="103.1">6</text>
<text x="246.7" y="104.9">8</text>
<text x="246.7" y="106.7">10</text>
<text x="257.8" y="103.5">ADC123_IN12</text>
<text x="257.8" y="105.3">ADC123_IN13</text>
<text x="172.5" y="111.7">BOX_2.54mm</text>
<text x="183.2" y="113.4">VCC</text>
<text x="199.2" y="108.1">C31</text>
<text x="199.2" y="111.7">10uF</text>
<text x="238.3" y="111.7">BOX_2.54mm</text>
<text x="248.6" y="113.4">P3.3V_OUT</text>
<text x="265" y="108.1">C32</text>
<text x="265" y="111.7">10uF</text>
<text x="174.3" y="125.9">J14</text>
<text x="240.1" y="125.9">J15</text>
<text x="148.7" y="131.9">GPIO_OUT_PE10</text>
<text x="149.6" y="130.2">GPIO_OUT_PE8</text>
<text x="172.1" y="129.8">1</text>
<text x="172.1" y="131.6">3</text>
<text x="180.9" y="129.8">2</text>
<text x="180.9" y="131.6">4</text>
<text x="192.1" y="130.2">GPIO_OUT_PE9</text>
<text x="192.1" y="131.9">GPIO_OUT_PE11</text>
<text x="219.8" y="131.9">I2C1_SDA</text>
<text x="220" y="130.2">I2C1_SCL</text>
<text x="237.9" y="129.8">1</text>
<text x="237.9" y="131.6">3</text>
<text x="246.7" y="129.8">2</text>
<text x="246.7" y="131.6">4</text>
<text x="257.8" y="131.9">USART3_RX</text>
<text x="257.8" y="130.2">USART3_TX</text>
<text x="148.7" y="133.7">GPIO_OUT_PE12</text>
<text x="148.7" y="135.5">GPIO_OUT_PE14</text>
<text x="172.1" y="133.3">5</text>
<text x="172.1" y="135.1">7</text>
<text x="172.1" y="136.9">9</text>
<text x="180.9" y="133.3">6</text>
<text x="180.9" y="135.1">8</text>
<text x="180.9" y="136.9">10</text>
<text x="192.1" y="135.5">GPIO_OUT_PE15</text>
<text x="192.1" y="133.7">GPIO_OUT_PE13</text>
<text x="219.8" y="135.5">I2C2_SDA</text>
<text x="220" y="133.7">I2C2_SCL</text>
<text x="237.9" y="133.3">5</text>
<text x="237.9" y="135.1">7</text>
<text x="237.9" y="136.9">9</text>
<text x="246.7" y="133.3">6</text>
<text x="246.7" y="135.1">8</text>
<text x="246.7" y="136.9">10</text>
<text x="172.5" y="141.9">BOX_2.54mm</text>
<text x="183.2" y="143.7">VCC</text>
<text x="199.2" y="138.3">C33</text>
<text x="199.2" y="141.9">10uF</text>
<text x="238.3" y="141.9">BOX_2.54mm</text>
<text x="248.6" y="143.7">P3.3V_OUT</text>
<text x="265" y="138.3">C34</text>
<text x="265" y="141.9">10uF</text>
<text x="36.7" y="149">R47</text>
<text x="69.4" y="148.6">LED9</text>
<text x="76.5" y="148.6">GR</text>
<text x="80" y="145.4">R46</text>
<text x="87.2" y="145.4">1K</text>
<text x="96.1" y="146.2">WIFI_EN</text>
<text x="22.3" y="150.8">U3</text>
<text x="26.2" y="154.7">1</text>
<text x="36.7" y="151.1">3K</text>
<text x="51.6" y="155">MOD_RESET</text>
<text x="90.7" y="154.3">P3.3V_WIFI</text>
<text x="123.6" y="152.5">U4</text>
<text x="26.2" y="156.4">2</text>
<text x="26.2" y="158.2">3</text>
<text x="26.2" y="160">4</text>
<text x="26.2" y="161.8">5</text>
<text x="35.6" y="157.9">R51</text>
<text x="42.7" y="157.9">2K</text>
<text x="51.6" y="158.6">WIFI_EN</text>
<text x="64.2" y="160.4">WIFI_GPIO_2</text>
<text x="80" y="161.4">R49</text>
<text x="80" y="159.7">R48</text>
<text x="87.2" y="161.4">10K</text>
<text x="87.2" y="159.7">10K</text>
<text x="127.5" y="156.4">1</text>
<text x="127.5" y="158.2">2</text>
<text x="127.5" y="160">3</text>
<text x="127.5" y="161.8">4</text>
<text x="149.4" y="158.6">USART2_RX</text>
<text x="149.4" y="160.4">USART2_TX</text>
<text x="177.8" y="157.5">VCC</text>
<text x="188.1" y="161.8">1</text>
<text x="191.5" y="158.9">U5</text>
<text x="202.2" y="161.8">5</text>
<text x="213" y="157.5">P3.3V_BT</text>
<text x="26.2" y="163.6">6</text>
<text x="26.2" y="165.3">7</text>
<text x="26.2" y="167.1">8</text>
<text x="44.5" y="167.5">P3.3V_WIFI</text>
<text x="63.3" y="165.7">WIFI_GPIO_15</text>
<text x="64.2" y="162.2">WIFI_GPIO_0</text>
<text x="80" y="165">R50</text>
<text x="87.2" y="165">10K</text>
<text x="127.5" y="163.6">5</text>
<text x="127.5" y="165.3">6</text>
<text x="127.5" y="167.1">7</text>
<text x="140.5" y="165">C35</text>
<text x="188.1" y="167.1">3</text>
<text x="191.2" y="162.5">IN</text>
<text x="191.2" y="167.9">EN</text>
<text x="196.7" y="162.5">OUT</text>
<text x="198" y="167.9">FB</text>
<text x="202.2" y="167.1">4</text>
<text x="209.8" y="164.1">C36</text>
<text x="26.2" y="168.9">9</text>
<text x="26.2" y="170.7">10</text>
<text x="26.2" y="172.4">11</text>
<text x="37.4" y="172.1">C37</text>
<text x="127.5" y="168.9">8</text>
<text x="127.5" y="170.7">9</text>
<text x="127.5" y="172.4">10</text>
<text x="140.5" y="168.6">47uF/16V</text>
<text x="149.4" y="171">P3.3V_BT</text>
<text x="182.5" y="173.9">C38</text>
<text x="186.7" y="172.1">MP8802-3.3</text>
<text x="195.6" y="172.8" transform="rotate(-90 195.6 172.8)">2</text>
<text x="196.4" y="169.8" transform="rotate(-90 196.4 169.8)">GND</text>
<text x="209.8" y="171.4">0.1uF</text>
<text x="26.2" y="174.2">12</text>
<text x="26.2" y="176">13</text>
<text x="26.2" y="177.8">14</text>
<text x="26.2" y="179.6">15</text>
<text x="37.4" y="175.7">47uF/16V</text>
<text x="65.8" y="175.7">P3.3V_WIFI</text>
<text x="76.1" y="179.6">2</text>
<text x="92.9" y="175.7">PU2</text>
<text x="97.3" y="179.6">3</text>
<text x="101.4" y="175.3">VCC</text>
<text x="127.5" y="174.2">11</text>
<text x="127.5" y="176">12</text>
<text x="127.5" y="177.8">13</text>
<text x="127.5" y="179.6">14</text>
<text x="149.4" y="174.6">MOD_RESET</text>
<text x="182.5" y="176">10uF</text>
<text x="26.2" y="181.3">16</text>
<text x="26.2" y="183.1">17</text>
<text x="26.2" y="184.9">18</text>
<text x="48" y="181.7">WIFI_GPIO_15</text>
<text x="48" y="183.5">WIFI_GPIO_2</text>
<text x="48" y="185.3">WIFI_GPIO_0</text>
<text x="70.4" y="184.6">C39</text>
<text x="76.1" y="181.3">4</text>
<text x="79.2" y="180.3">VOUT</text>
<text x="79.2" y="182.1">TAB</text>
<text x="87.1" y="185.3" transform="rotate(-90 87.1 185.3)">1</text>
<text x="87.9" y="182.2" transform="rotate(-90 87.9 182.2)">COM</text>
<text x="92.5" y="180.3">VIN</text>
<text x="127.5" y="181.3">15</text>
<text x="127.5" y="183.1">16</text>
<text x="140.5" y="184.2">LED10</text>
<text x="147.6" y="184.2">GR</text>
<text x="151.2" y="181">R52</text>
<text x="158.3" y="181">100</text>
<text x="163.6" y="181.7">P3.3V_BT</text>
<text x="26.2" y="186.7">19</text>
<text x="26.2" y="188.4">20</text>
<text x="26.2" y="190.2">21</text>
<text x="48" y="190.6">USART1_TX</text>
<text x="70.4" y="186.7">22uF/10V</text>
<text x="90.7" y="186.3">LM1117-33</text>
<text x="120.8" y="188.1">HM-11</text>
<text x="19.6" y="195.2">ESP8266</text>
<text x="26.2" y="192">22</text>
<text x="48" y="192.4">USART1_RX</text>
<text x="200.4" y="196.8">Drawing</text>
<text x="207.9" y="196.8">Design</text>
<text x="215.2" y="196.8">Check</text>
<text x="221.4" y="196.8">Approval</text>
<text x="228.2" y="195.1">Title</text>
<text x="235.3" y="196.8">CORTEX-M4</text>
<text x="228.2" y="200.4">Size</text>
<text x="229.9" y="202.2">A3</text>
<text x="235.3" y="200.4">Document Number</text>
<text x="235.3" y="202.2">&lt;Doc&gt;</text>
<text x="286.8" y="200.4">Rev</text>
<text x="288.6" y="202.2">1.0</text>
<text x="228.2" y="205.7">Date:</text>
<text x="237" y="205.7">Saturday, March 12, 2016</text>
<text x="263.7" y="205.7">Sheet</text>
<text x="272.6" y="205.7">2</text>
<text x="277.9" y="205.7">of</text>
<text x="283.3" y="205.7">4</text>
</g>
<g font-size="1.3">
<text x="30.8" y="1.3">5</text>
<text x="88.9" y="1.3">4</text>
<text x="147" y="1.3">3</text>
<text x="205" y="1.3">2</text>
<text x="263.1" y="1.3">1</text>
<text x=".5" y="28.4">D</text>
<text x="292.6" y="28.4">D</text>
<text x=".5" y="79.5">C</text>
<text x="292.6" y="79.5">C</text>
<text x=".5" y="130.6">B</text>
<text x="292.6" y="130.6">B</text>
<text x=".5" y="181.7">A</text>
<text x="292.6" y="181.7">A</text>
<text x="30.8" y="207.4">5</text>
<text x="88.9" y="207.4">4</text>
<text x="147" y="207.4">3</text>
<text x="205" y="207.4">2</text>
<text x="263.1" y="207.4">1</text>
</g>
</svg>
